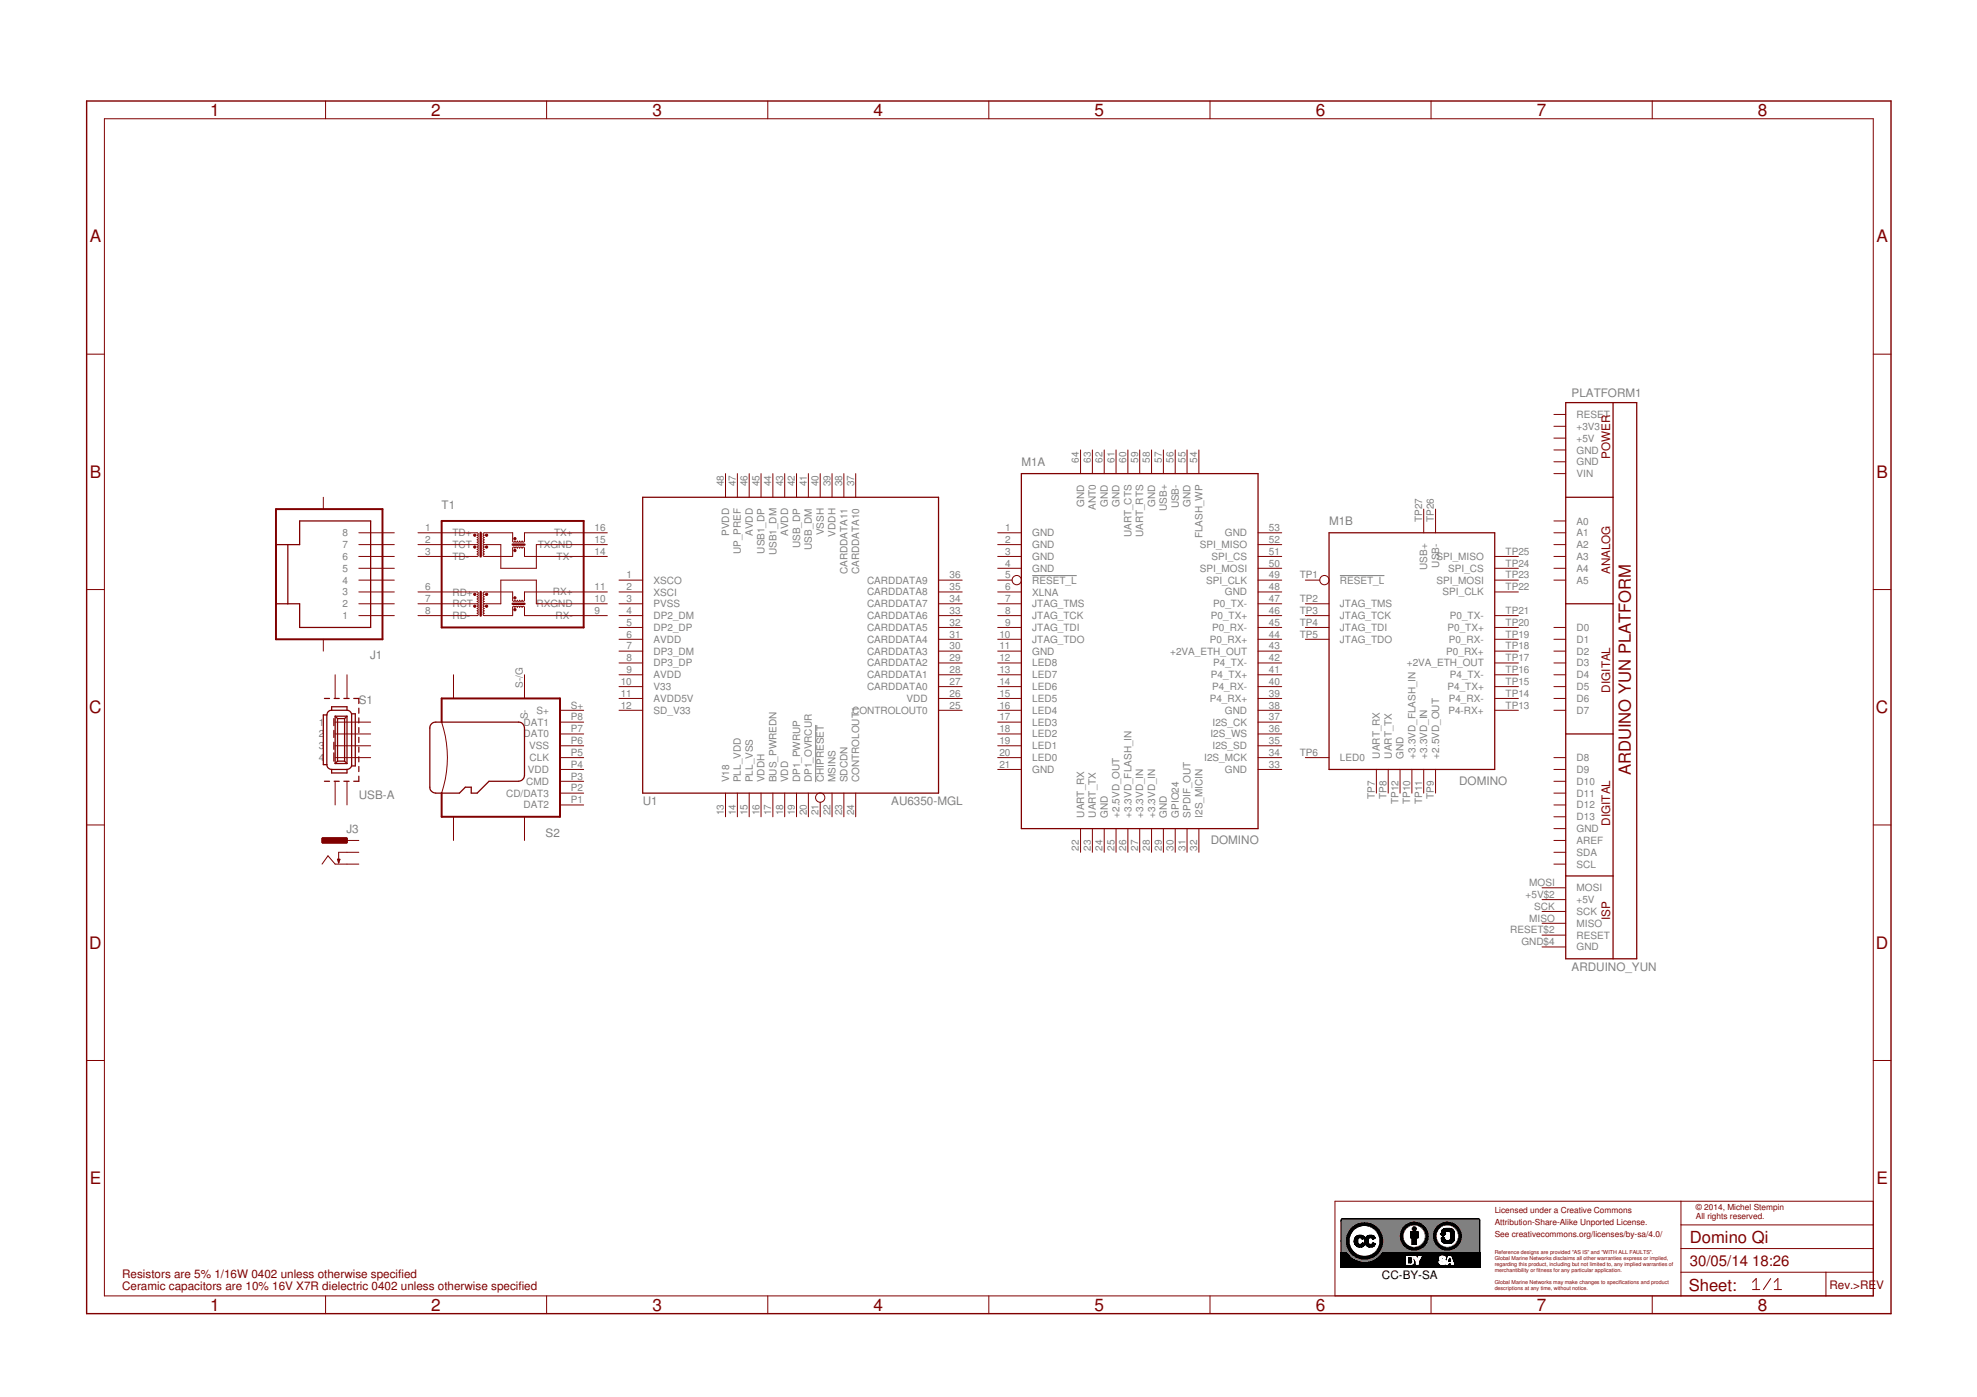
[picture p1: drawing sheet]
<svg xmlns="http://www.w3.org/2000/svg" width="297mm" height="210mm" viewBox="0 0 297 210" stroke-linecap="round" stroke-linejoin="round" font-family="sans-serif">
<g fill="none" stroke="#808080" stroke-width=".15">
<path d="M155.1 86.5h6.7M201.3 86.5h6.7M122.6 108.9v8.6M201.5 186.5h1.2M201.5 185.7h1.3M201.5 184.1h10.5M201.5 186.4h1.2M201.5 186.3h1.2M201.5 186.2h1.2M201.5 186.1h1.2M201.5 186h1.2M201.5 185.9h1.3"/>
<path d="M201.5 185.8h1.3M201.5 185.6h1.3M201.5 185.5h1.4M201.5 185.4h1.4M201.5 185.3h1.5M201.5 185.1h1.6M201.5 185h1.7M201.5 184.8h1.8M201.5 184.6h2.1M201.5 184.5h2.3M201.5 184.3h2.7M201.5 184h20.7"/>
<path d="M201.5 183.9h20.7M201.5 183.8h20.7M201.5 183.7h20.7M201.5 183.6h20.7M201.5 183.5h20.7M201.5 183.4h20.7M201.5 183.3h20.7M201.5 183.2h20.7M201.5 187.4h1.4M201.5 188.2h2M201.5 188.1l1.9 .1M201.5 188.1h1.8"/>
<path d="M201.5 188h1.8M201.5 188h1.7M201.5 187.9h1.7M201.5 187.8h1.6M201.5 187.7h1.6M201.5 187.6h1.5M201.5 187.5l1.5 .1M201.5 187.5h1.4M201.5 187.3l1.4 .1M201.5 187.3h1.4M201.5 187.3h1.3M201.5 187.2l1.3 .1"/>
<path d="M201.5 187.2h1.3M201.5 187.1h1.3M201.5 187h1.3M201.5 186.9h1.3M201.5 186.9h1.2M201.5 186.8h1.2M201.5 186.7h1.2M201.5 186.6h1.2M202.3 188.2l1 1.1M202.3 188.3h1.3M202.4 188.4h1.3M202.4 188.4h1.4"/>
<path d="M202.4 188.5h1.5M202.5 188.5h1.4M202.5 188.6h1.6M202.5 188.6h1.7M202.6 188.6h1.6M202.6 188.7h1.8M202.6 188.7h2M202.7 188.7h4.6M202.7 186.1v.4M202.7 186.5v.4M202.7 188.8h4.6M202.7 186.1h-1.2"/>
<path d="M202.7 186.9l.1 .3M202.8 188.8h4.5M202.8 185.8l-.1 .3M202.8 187.2l.1 .3M202.8 188.8h4.4M202.8 188.9h4.4M202.9 185.5l-.1 .3M202.9 185.5l-1.4 .1M202.9 185.5h-1.4M202.9 188.9h4.2M202.9 187.5l.2 .2M202.9 189h4.2"/>
<path d="M202.9 185.4h-1.4M203 189h4M203 185.2l-.1 .3M203 185.2h-1.5M203.1 185.2h-1.6M203.1 187.7l.1 .3M203.1 189.1h3.8M203.1 185.1h-1.6M203.1 189.1h3.7M203.2 185h-1.7M203.2 185l-.2 .2M203.2 189.2h3.6"/>
<path d="M203.2 184.9h-1.7M203.2 188l.5 .4M203.2 189.2h3.5M203.3 184.9h-1.8M203.3 189.3h3.4M203.3 184.8h-1.8M203.3 189.3l.3 .1M203.4 184.8h-1.9M203.4 184.7l-.2 .3M203.4 184.7h-1.9M203.4 189.3h3.2M203.5 184.7h-2"/>
<path d="M203.5 188.2h-2v-5h20.7v5h-15.7M203.5 184.6l-2 .1M203.6 189.4l1.1 .3M203.6 189.4h2.9M203.6 184.6h-2.1M203.6 184.5l-.2 .2M203.7 184.5l-2.2 .1M203.7 189.4h2.8M203.7 184.5h-2.2M203.7 188.4l.6 .3 .6 .1M203.8 189.5h2.6M203.8 189.5h2.5"/>
<path d="M203.8 184.4h-2.3M203.9 189.5h2.3M203.9 184.4h-2.4M204 189.6h2.2M204 184.3l-2.5 .1M204.1 184.3h-2.6M204.2 189.6h1.7M204.3 184.2l-2.8 .1M204.3 189.6h1.5M204.4 184.2h-2.9M204.5 189.7h1.1M204.7 184.1l-3.2 .1"/>
<path d="M204.7 189.7h.7M204.8 184.1l-.6 .2-.6 .2M205 184.1l.7 .1 .6 .3M205.3 184.1h6.6M205.5 184.2h6.3M205.5 188.7h1.9M205.7 184.2h6M205.8 184.3h5.8M205.8 188.6h1.7M205.9 188.6h1.6M206 184.3h5.5M206.1 184.4h5.4"/>
<path d="M206.1 184.4h5.3M206.1 188.5h1.5M206.2 184.5h5.2M206.2 188.4h1.4M206.2 184.5h5.1M206.3 184.5l.5 .4M206.3 188.4h1.3M206.3 184.5h5M206.3 188.4h1.4M206.4 184.6h4.9M206.4 188.3h1.3M206.4 184.6h4.8"/>
<path d="M206.5 188.3h1.2M206.5 184.7h4.7M206.5 189.4l-1.2 .3M206.5 184.7h4.6M206.6 184.8h4.5M206.6 188.2h15.6M206.6 188.1h15.6M206.7 184.8h4.4M206.7 188.1h15.5M206.7 184.9h4.3M206.7 188h15.5M206.8 184.9l.4 .9"/>
<path d="M206.8 188h15.4M206.8 185h4.2M206.8 187.9h15.4M206.9 185.1h4M206.9 187.9h15.3M206.9 187.8h15.3M207 185.2h3.9M207 187.7l-.7 .7-.6 .3-.6 .1M207 187.7h15.2M207 185.3h3.9M207 185.4h3.8M207 185.3h3.8"/>
<path d="M207 187.6h15.2M207.1 187.6h15.1M207.1 185.5h3.7M207.1 185.4h3.7M207.1 187.5h15.1M207.1 187.5l-.1 .2M207.1 187.4h5.1M207.2 185.6h3.6M207.2 188.9l-.7 .5M207.2 187.3l4.8 .1M207.2 185.7h3.6M207.2 187.3h4.6"/>
<path d="M207.2 187.2l4.5 .1M207.2 185.8h3.6M207.2 187.2h4.4M207.2 187.2h4.3M207.2 185.8l.1 .3M207.2 185.9h3.6M207.2 187.2l-.1 .3M207.2 187.1h4.3M207.3 186h3.5M207.3 185.9h3.5M207.3 187l4.1 .1M207.3 187h4"/>
<path d="M207.3 186.1h3.5M207.3 186.9h3.9M207.3 186.1v.4M207.3 186.3h3.6M207.3 186.2h3.6M207.3 186.2h3.5M207.3 186.1l3.5 .1M207.3 186.9l-.1 .3M207.3 186.8h3.9M207.3 186.8h3.8M207.3 186.7h3.8M207.3 186.5h3.6"/>
<path d="M207.3 186.4h3.6M207.3 186.5h.1M207.3 186.5v.4M207.3 186.6h3.7M207.3 186.5h3.7M207.4 188.7h-1.8M207.5 188.6h-1.5M207.6 188.5h-1.5M207.6 188.5l-.4 .4M207.8 188.3h-1.3M207.8 188.2l-.2 .3M208.6 185.7v.8"/>
<path d="M210.8 185.8v.3M210.8 185.7v.1M210.8 185.5v.2M210.8 186.1l.1 .2M210.8 185.4h-3.7M210.9 185.3l-.1 .2M210.9 186.3l.1 .2M210.9 185.2h-4M211 186.5l.1 .3M211 185h-4.2M211.1 184.8l-.2 .5M211.1 186.8l.4 .3"/>
<path d="M211.2 184.6l-.1 .2M211.4 184.5a1.67 1.67 0 0 1 2.2 0M211.4 184.5l-.2 .1M211.5 187.1l.4 .2 .5 .1M212.2 184.1h-10.7M212.4 184l-10.9 .1M212.5 184h9.7M212.7 187.4h4.5M212.7 187.4h-.2M212.8 184.1h4.2M212.9 187.4h4.2M213 184.1h3.9"/>
<path d="M213.1 184.1h3.7M213.1 187.3h3.8M213.1 187.3h3.7M213.2 184.2h3.5M213.2 187.3l-.5 .1M213.2 187.3h3.5M213.2 184.2h3.4M213.3 187.2h3.3M213.3 184.3h3.2M213.4 184.3h3.1M213.4 187.2h3.2M213.4 187.1h3.1"/>
<path d="M213.5 184.4h2.9M213.5 187.1h2.9M213.5 184.4h2.8M213.6 187h2.8M213.6 184.5l.2 .1M213.6 184.5h2.7M213.6 187h2.7M213.7 184.5h2.5M213.7 186.9h2.6M213.7 184.6h2.5M213.7 186.9h2.5M213.8 184.6l.1 .2"/>
<path d="M213.8 184.6h2.3M213.8 186.8l-.6 .5M213.8 186.8h2.4M213.8 184.7h2.3M213.8 186.8h2.3M213.8 184.8h2.2M213.8 186.7h2.3M213.9 186.7h2.2M213.9 184.8h2.1M213.9 184.8l.2 .5M213.9 186.6l-.1 .2M213.9 186.6h2.1"/>
<path d="M214 184.9h2M214 185h1.9M214 186.5h2M214 186.5h1.9M214 186.4h1.9M214 186.4l-.1 .2M214 185.1h1.9M214.1 186.3h1.8M214.1 185.2h1.7M214.1 185.1h1.8M214.1 186.2h1.8M214.1 185.3l.1 .2"/>
<path d="M214.1 186.2h1.7M214.1 185.3h1.7M214.1 186.2l-.1 .2M214.1 186.1l1.7 .1M214.1 186.1h1.7M214.1 185.4h1.7M214.1 186l1.7 .1M214.1 186h1.7M214.1 185.5h1.7M214.2 185.7h1.6M214.2 185.5v.5M214.2 186h1.6"/>
<path d="M214.2 185.9h1.6M214.2 185.8h1.6M214.2 185.6h1.6M214.2 185.5h1.6M214.2 186l-.1 .2M215.8 185.5v.2M215.8 185.7v.3M215.8 186v.2M215.8 185.2v.3M215.8 186.2l.1 .2M215.9 185l-.1 .2M215.9 185h-1.9"/>
<path d="M215.9 186.4l.3 .4M216 184.9h-2.1M216 184.8h-2.1M216.2 186.8l.4 .4 .6 .2M216.8 184.1l-.6 .5-.3 .4M217 184.1h-.2M217.2 187.4h.5M217.3 184l-.3 .1M217.5 184l.7 .2M217.7 187.4h4.5M217.8 184.1h4.4M217.9 187.4h4.3"/>
<path d="M218 184.1h4.2M218 187.3h4.2M218.1 187.3h4.1M218.1 184.2h4.1M218.2 184.2l.4 .3M218.2 187.3l-.5 .1M218.2 187.3h4M218.2 184.2h4M218.3 187.2h3.9M218.3 184.3h3.9M218.4 184.3h3.8M218.4 187.1h3.8"/>
<path d="M218.5 184.4h3.7M218.5 187.1h3.7M218.5 187h3.7M218.6 184.5l.1 .1M218.6 184.5h3.6M218.6 187h3.6M218.6 186.9h3.6M218.7 186.9h3.5M218.7 184.6h3.5M218.7 184.6l.2 .2M218.7 186.8l-.5 .5M218.7 186.8h3.5"/>
<path d="M218.8 184.7h3.4M218.8 186.8h3.4M218.8 186.7h3.4M218.8 184.8h3.4M218.9 184.8h3.3M218.9 184.8l.1 .2M218.9 186.6l-.2 .2M218.9 186.6h3.3M218.9 184.9h3.3M218.9 185h3.3M218.9 186.5h3.3M219 185h3.2"/>
<path d="M219 186.5h3.2M219 185l.1 .3M219 186.4h3.2M219 186.4l-.1 .2M219 185.1h3.2M219 186.3h3.2M219.1 186.3h3.1M219.1 185.2h3.1M219.1 185.3v.2M219.1 186.2h3.1M219.1 185.3h3.1M219.1 186.2l-.1 .2"/>
<path d="M219.1 186.1h3.1M219.1 185.4h3.1M219.1 186h3.1M219.1 185.5h3.1M219.1 185.7h3.1M219.1 185.5v.5M219.1 185.9h3.1M219.1 185.8h3.1M219.1 185.6h3.1M219.1 186v.2"/>
</g>
<g fill="none" stroke="#800000" stroke-width=".15">
<path d="M15.7 17.8h265.8v176.9h-265.8zM48.9 15.2v2.6M82.1 15.2v2.6M115.4 15.2v2.6M148.6 15.2v2.6M181.8 15.2v2.6M215 15.2v2.6M248.2 15.2v2.6M13 53.2h2.7M281.5 53.2h2.6M48.6 74.7v1.8M109 71.2v3.5"/>
<path d="M110.8 71.2v3.5M112.6 71.2v3.5M114.3 71.2v3.5M116.1 71.2v3.5M117.9 71.2v3.5M119.7 71.2v3.5M121.5 71.2v3.5M123.2 71.2v3.5M125 71.2v3.5M126.8 71.2v3.5M128.6 71.2v3.5M162.3 67.6v3.6"/>
<path d="M164.1 67.6v3.6M165.9 67.6v3.6M167.7 67.6v3.6M169.5 67.6v3.6M171.2 67.6v3.6M173 67.6v3.6M174.8 67.6v3.6M176.6 67.6v3.6M178.4 67.6v3.6M180.1 67.6v3.6M213.9 76.5v3.6M215.7 76.5v3.6"/>
<path d="M233.5 64.1h1.7M233.5 65.8h1.7M233.5 78.3h1.7M233.5 67.6h1.7M233.5 69.4h1.7M233.5 62.3h1.7M233.5 71.2h1.7M13 88.6h2.7M48.6 96.1v1.7M53.9 87.2h5.3M53.9 88.9h5.3M53.9 90.7h5.3"/>
<path d="M53.9 92.5h5.3M53.9 80.1h5.3M53.9 81.8h5.3M53.9 83.6h5.3M53.9 85.4h5.3M62.8 80.1h8.9l.2 .1-.2 .2 .2 .2-.2 .2 .2 .1-.2 .2 .1 .1v.2l-.1 .1 .2 .2-.2 .1M62.8 88.9h8.9l.2 .2-.2 .2 .2 .2-.2 .2 .2 .1-.2 .2 .1 .1v.2l-.1 .1 .2 .2-.2 .1M62.8 90.7h8.9M62.8 81.8h8.9M71.7 81.8l.2 .2-.2 .2 .2 .2-.2 .1 .2 .2-.2 .2 .1 .1v.2h-.1l.2 .2-.2 .2h-8.9M71.7 90.7l.2 .2-.2 .2 .2 .1-.2 .2 .2 .2-.2 .2 .1 .1v.2h-.1l.2 .2-.2 .2h-8.9M72.7 81.8l-.1 .2 .1 .2-.1 .2 .1 .1-.1 .2 .1 .2-.1 .1v.2h.1l-.1 .2 .1 .2h4.3v-1.2l.2-.2 .2 .2 .2-.2 .1 .2 .2-.2 .2 .2 .2-.2 .1 .2 .1-.2h.2l.1 .2v1.2h12.4"/>
<path d="M72.7 90.7l-.1 .2 .1 .2-.1 .1 .1 .2-.1 .2 .1 .2-.1 .1v.2h.1l-.1 .2 .1 .2h4.3v-1.3l.2-.1 .2 .1 .2-.1 .1 .1 .2-.1 .2 .1 .2-.1 .1 .1 .1-.1h.2l.1 .1v1.3h12.4M72.7 90.7h2.5v-3.5h5.4v3.5h10.6M72.7 81.8h2.5v3.6h5.4v-3.6h10.6M91.2 80.1h-12.4v1.2l-.2 .2-.2-.2-.1 .2-.2-.2-.2 .2-.2-.2-.1 .2-.2-.2-.1 .1h-.2l-.1-.1v-1.2h-4.3l-.1 .1 .1 .2-.1 .2 .1 .2-.1 .1 .1 .2-.1 .1v.2l.1 .1-.1 .2 .1 .1M91.2 88.9h-12.4v1.3l-.2 .2-.2-.2-.1 .2-.2-.2-.2 .2-.2-.2-.1 .2-.2-.2-.1 .1h-.2l-.1-.1v-1.3h-4.3l-.1 .2 .1 .2-.1 .2 .1 .2-.1 .1 .1 .2-.1 .1v.2l.1 .1-.1 .2 .1 .1M93 87.2h3.6M93 88.9h3.6M93 90.7h3.6M93 92.5h3.6M93 94.3h3.6M93 96.1h3.6M93 97.8h3.6"/>
<path d="M93 99.6h3.6M141 87.2h3.6M141 88.9h3.6M141 90.7h3.6M141 92.5h3.6M141 94.3h3.6M141 96.1h3.6M141 97.8h3.6M141 99.6h3.6M149.9 87.2h2.2M149.9 88.9h3.6M149.9 90.7h3.6"/>
<path d="M149.9 92.5h3.6M149.9 94.3h3.6M149.9 96.1h3.6M149.9 97.8h3.6M149.9 99.6h3.6M149.9 80.1h3.6M149.9 81.8h3.6M149.9 83.6h3.6M149.9 85.4h3.6M189 87.2h3.6M189 88.9h3.6M189 90.7h3.6"/>
<path d="M189 92.5h3.6M189 94.3h3.6M189 96.1h3.6M189 97.8h3.6M189 99.6h3.6M189 80.1h3.6M189 81.8h3.6M189 83.6h3.6M189 85.4h3.6M196.1 87.2h2.2M196.1 90.7h3.6M196.1 92.5h3.6"/>
<path d="M196.1 94.3h3.6M196.1 96.1h3.6M224.6 87.2h3.5M224.6 88.9h3.5M224.6 92.5h3.5M224.6 94.3h3.5M224.6 96.1h3.5M224.6 97.8h3.5M224.6 99.6h3.5M224.6 83.6h3.5M224.6 85.4h3.5M233.5 87.2h1.7"/>
<path d="M233.5 94.3h1.7M233.5 96.1h1.7M233.5 97.8h1.7M233.5 99.6h1.7M233.5 80.1h1.7M233.5 81.8h1.7M233.5 83.6h1.7M233.5 85.4h1.7M281.5 88.6h2.6M50.4 113.8h5.3M50.4 112.1h5.3M50.4 110.3h5.3"/>
<path d="M50.4 108.5h5.3M50.4 101.4v3.5M50.4 117.4v3.5M52.1 101.4v3.5M52.1 117.4v3.5M66.4 108.5a16.8 16.8 0 0 1 0 10.7M68.1 101.4v3.5M78.8 101.4v3.5M84.1 106.7h3.6M84.1 119.2h3.6M84.1 117.4h3.6M84.1 115.6h3.6"/>
<path d="M84.1 113.8h3.6M84.1 112.1h3.6M84.1 110.3h3.6M84.1 108.5h3.6M93 101.4h3.6M93 103.2h3.6M93 104.9h3.6M93 106.7h3.6M109 119.2v3.5M110.8 119.2v3.5M112.6 119.2v3.5M114.3 119.2v3.5"/>
<path d="M116.1 119.2v3.5M117.9 119.2v3.5M119.7 119.2v3.5M121.5 119.2v3.5M125 119.2v3.5M126.8 119.2v3.5M128.6 119.2v3.5M141 101.4h3.6M141 103.2h3.6M141 104.9h3.6M141 106.7h3.6M149.9 101.4h3.6"/>
<path d="M149.9 103.2h3.6M149.9 104.9h3.6M149.9 106.7h3.6M149.9 115.6h3.6M149.9 113.8h3.6M149.9 112.1h3.6M149.9 110.3h3.6M149.9 108.5h3.6M189 101.4h3.6M189 103.2h3.6M189 104.9h3.6M189 106.7h3.6"/>
<path d="M189 115.6h3.6M189 113.8h3.6M189 112.1h3.6M189 110.3h3.6M189 108.5h3.6M196.1 113.8h3.6M206.8 115.6v3.6M208.6 115.6v3.6M210.4 115.6v3.6M212.1 115.6v3.6M213.9 115.6v3.6M215.7 115.6v3.6"/>
<path d="M224.6 101.4h3.5M224.6 103.2h3.5M224.6 104.9h3.5M224.6 106.7h3.5M233.5 101.4h1.7M233.5 103.2h1.7M233.5 104.9h1.7M233.5 106.7h1.7M233.5 119.2h1.7M233.5 117.4h1.7M233.5 115.6h1.7M233.5 113.8h1.7"/>
<path d="M13 124h2.7M48.4 129.8l.9-1.2 1.1 1.2h3.5M52.1 126.3h1.8M53.9 128.1h-3v1.5M68.1 122.7v3.6M78.8 122.7v3.6M84.1 120.9h3.6M123.2 120.5v2.2M162.3 124.5v3.6M164.1 124.5v3.6M165.9 124.5v3.6M167.7 124.5v3.6"/>
<path d="M169.5 124.5v3.6M171.2 124.5v3.6M173 124.5v3.6M174.8 124.5v3.6M176.6 124.5v3.6M178.4 124.5v3.6M180.1 124.5v3.6M231.7 133.4h3.5M231.7 135.2h3.5M231.7 136.9h3.5M231.7 138.7h3.5M233.5 129.8h1.7"/>
<path d="M233.5 128.1h1.7M233.5 126.3h1.7M233.5 120.9h1.7M233.5 122.7h1.7M233.5 124.5h1.7M281.5 124h2.6M13 159.3h2.7M231.7 140.5h3.5M231.7 142.3h3.5M281.5 159.3h2.6M48.9 194.7v2.7M82.1 194.7v2.7"/>
<path d="M115.4 194.7v2.7M148.6 194.7v2.7M181.8 194.7v2.7M215 194.7v2.7M248.2 194.7v2.7M252.6 191.2h28.9M252.6 180.5v14.2M252.6 187.6h28.9M252.6 184h28.9M263.3 192.7l.6-.6v1.7M263.3 193.8h1.1M266 192.1l-1.1 1.7"/>
<path d="M266.6 193.8h1.1M266.6 192.7l.5-.6v1.7M274.3 191.2v3.5M281.5 180.5h-80.9v14.2"/>
<circle cx="152.8" cy="87.2" r=".7"/>
<circle cx="199" cy="87.2" r=".7"/>
<circle cx="123.2" cy="119.8" r=".7"/>
</g>
<g fill="none" stroke="#800000" stroke-width=".19">
<path d="M45 78.3h10.7v16h-10.7v-3.6h-3.5v-8.9h3.5zM96.6 74.7h44.4v44.5h-44.4zM153.5 71.2h35.5v53.3h-35.5zM235.2 74.7h7.2M235.2 60.5h10.7v83.6h-10.7zM242.4 60.5v83.6M43.2 81.8v8.9M199.7 80.1h24.9v35.5h-24.9zM235.2 90.7h7.2M48.7 117.4h.8M48.7 104.9h.8M49.1 114.9a.7 .7 0 0 0 .7 .7"/>
<path d="M49.1 107.4h-.5v7.5h.5M49.1 107.4v7.5M49.8 106.7a.7 .7 0 0 0-.7 .7M49.8 106.7v-.5h2.3v.5M49.8 115.6v.5h2.3v-.5M49.8 115.6h2.3M49.8 106.7h2.3M50.2 108v1M50.2 109.7v1.1M50.2 111.5v1.1M50.2 113.1v1.3M50.2 117.4h.8"/>
<path d="M50.2 104.9h.8M50.4 114.7h1.7M50.4 107.6v7.1M50.4 107.6h1.7M50.4 107.6l.3 .4M50.7 108h1.1M50.7 114.4h1.1M50.7 108v6.4M50.7 114.4l-.3 .3M51.7 117.4h.8M51.7 104.9h.8M51.8 108v6.4"/>
<path d="M51.8 114.4l.3 .3M52.1 106.7a.7 .7 0 0 1 .7 .7v7.5a.7 .7 0 0 1-.7 .7M52.1 107.6v7.1M52.1 107.6l-.3 .4M52.8 107.3h.6v7.8h-.6M53.1 104.9h.8v.8M53.9 116.6v.8h-.8M53.9 106.4v.8M53.9 107.9v.7M53.9 109.3v.8M53.9 110.8v.7M53.9 112.2v.8"/>
<path d="M53.9 113.7v.8M53.9 115.2v.7M64.8 108.8l.7-.3h12.4a.9 .9 0 0 1 .9 .9v7.1a.94 .94 0 0 1-.9 .9h-4.4l-1.8 1.8h-.9v-.9h-.9l-.9 .9h-3.5l-.5-.2a.8 .8 0 0 1-.4-.7v-8.9zM235.2 110.3h7.2M50.7 129.1h.4l-.2 .5zM235.2 131.6h7.2"/>
</g>
<path d="M72.2 80.1v3.5M72.2 88.9v3.6M77 81.8h1.8M77 90.7h1.8" fill="none" stroke="#800000" stroke-width=".36"/>
<g fill="#800000" stroke="#800000" stroke-width=".15">
<circle cx="73.1" cy="80.4" r=".17"/>
<circle cx="71.3" cy="80.4" r=".17"/>
<circle cx="71.3" cy="82.2" r=".17"/>
<circle cx="73.1" cy="82.2" r=".17"/>
<circle cx="77.4" cy="80.9" r=".17"/>
<circle cx="77.4" cy="82.7" r=".17"/>
<circle cx="71.3" cy="89.3" r=".17"/>
<circle cx="73.1" cy="89.3" r=".17"/>
<circle cx="71.3" cy="91.1" r=".17"/>
<circle cx="73.1" cy="91.1" r=".17"/>
<circle cx="77.4" cy="89.8" r=".17"/>
<circle cx="77.4" cy="91.6" r=".17"/>
</g>
<path d="M41.5 76.5h16v19.6h-16zM66.4 78.3h21.3v16h-21.3zM66.4 108.5v-3.6h17.7v17.8h-17.7v-3.5" fill="none" stroke="#800000" stroke-width=".3"/>
<path d="M48.4 125.9h3.7v.7h-3.7z" fill="#800000" stroke="#800000" stroke-width=".15"/>
<path d="M13 15.2h271.1v182.2h-271.1z" fill="none" stroke="#800000" stroke-width=".21"/>
<g fill="none" stroke="#000" stroke-width=".15">
<path d="M201.4 190.4h21M201.4 190.3h21M201.4 190.2h21M201.4 190.1h21M201.4 190h21M201.4 189.9h21M201.4 189.8h21M201.4 189.7h21M201.4 189.7h3.4M201.4 189.6l3 .1M201.4 189.6h2.8M201.4 189.5h2.6"/>
<path d="M201.4 189.5h2.5M201.4 189.5h2.4M201.4 189.4h2.4M201.4 189.4h2.2M201.4 189.3l2.1 .1M201.4 189.3h2M201.4 189.3h1.9M201.4 189.2l1.9 .1M201.4 189.2h1.8M201.4 189.1l1.8 .1M201.4 189.1h1.7M201.4 189l1.6 .1"/>
<path d="M201.4 189h1.6M201.4 189h1.5M201.4 188.9h1.5M201.4 188.8h1.4M201.4 188.7l1.3 .1M201.4 188.7h1.3M201.4 188.6h1.2M201.4 188.5h1.1M201.4 188.4h1.1M201.4 188.4h1M201.4 188.3h1M201.4 188.3h.9"/>
<path d="M202.4 188.4l.5 .5M202.9 188.9l.2 .2M203.1 189.1a3.6 3.6 0 0 0 2.6 .6M203.5 186.6h.5M203.5 186.5h.5M203.5 186.4h.5M203.5 186.4v.2M203.5 186.6v.2M203.5 186.8h.5M203.5 186.7h.5M203.5 186.3h.5M203.5 186.2h.5"/>
<path d="M203.5 186.2v.2M203.5 186.8h.1M203.5 186.2v.3M203.5 186.1h.5M203.5 186.2h.1M203.5 186.8l.1 .1M203.5 186.9h.5M203.6 186.9h.5M203.6 186.1l-.1 .1M203.6 186.9v.1M203.6 187l.3 .3M203.6 187h1.4"/>
<path d="M203.6 186h1.4M203.6 185.9h1.4M203.7 185.9h1.3M203.7 187h1.3M203.7 187.1h1.3M203.8 185.8h1.1M203.8 187.1h1.1M203.8 187.2h1.1M203.8 185.8l-.2 .3M203.9 185.7h.9M203.9 187.2h.9M203.9 185.7l-.1 .1"/>
<path d="M203.9 187.3l.3 .1M203.9 187.3h.8M204 186.6v.2M204 186.2v.4M204 186.2h-.5M204 186.8h.1M204 186.8l.1 .1M204 186.1v.1M204 186.1h-.5M204 187.3h.6M204.1 186l-.5 .1M204.1 186.9v.1"/>
<path d="M204.1 186h-.5M204.1 186l-.1 .1M204.2 185.6h.4M204.2 185.6h-.1M204.4 186h.2M204.5 186h.5M204.5 185.6l.4 .2 .1 .1M204.6 186.9h.4M204.6 186h.4M204.6 186v.1M204.6 186.1h.3M204.6 186.1h.1"/>
<path d="M204.6 186.1l.1 .1M204.7 186.9h.3M204.7 186.8h.2M204.7 186.2h.1M204.7 185.6l-.8 .1M204.7 186.8h.1M204.7 186.7h.1M204.7 186.7l.3 .2M204.7 186.7v.1M204.7 186.8l-.2 .2M204.7 187.3l-.1 .1M204.8 186.1l-.1 .1"/>
<path d="M205 185.9v.1M205 187l-.3 .3M205 186l-.3 .2M205 186.9v.1M205.1 186.7h.5M205.1 186.6h.5M205.1 186.5h.5M205.1 186.4h.5M205.1 186.4v.2M205.1 186.6v.2M205.1 186.8h.5M205.1 186.3h.5"/>
<path d="M205.1 186.2h.5M205.1 186.2v.2M205.1 186.8h.1M205.1 186.1h.5M205.1 186.2h.1M205.1 186.8l.1 .2M205.1 186.9h.6M205.1 186.9h.5M205.1 186v.2M205.2 187h1.4M205.2 186.9h.5M205.2 187l.3 .3 .3 .1"/>
<path d="M205.2 186h1.4M205.2 185.9h1.4M205.2 189.7h17.2M205.3 187h1.2M205.3 185.9h1.2M205.3 187.1h1.2M205.3 185.8h1.2M205.4 185.8h1.1M205.4 187.2h1.1M205.4 185.8l-.3 .2M205.4 187.2h1M205.4 185.7h1"/>
<path d="M205.5 187.3h.8M205.5 185.7h.8M205.6 186.2v.4M205.6 186.6v.2M205.6 186.1l-.5 .1M205.6 186.8l.1 .2M205.6 186.1h-.5M205.6 187.3h.6M205.7 186l-.6 .1M205.7 186l-.1 .2M205.7 186h-.6M205.7 186h.1"/>
<path d="M205.7 189.7h16.7M205.7 185.6h.4M205.8 185.6h-.1M205.9 189.6h16.5M206 189.6h16.4M206 186h.2M206.1 186h.5M206.1 185.6h.1M206.1 189.5h16.3M206.1 186.9h.5M206.2 186.9h.4M206.2 186v.1"/>
<path d="M206.2 186.1h.3M206.2 189.5h16.2M206.2 186.1h.2M206.2 185.6h-.6l-.2 .2M206.2 185.6l.3 .2M206.2 186.1v.1M206.2 186.8h.3M206.3 186.8h.1M206.3 186.8l-.2 .2M206.3 186.7h.1M206.3 186.7l.3 .2M206.3 186.7v.1"/>
<path d="M206.3 189.5h16.1M206.3 186.2h-.1M206.4 189.4h16M206.4 189.4l-.7 .3M206.5 189.4h15.9M206.5 187.2h-1.1M206.5 185.8h.1M206.5 187.2l-.3 .2M206.5 185.8l.1 .1M206.5 187.1v.1M206.6 185.9v.1M206.6 187l-.1 .1"/>
<path d="M206.6 186l-.4 .1M206.6 186l-.4 .2M206.6 189.3h15.8M206.6 186.9v.1M206.7 189.3l-.3 .1M206.7 189.3h15.7M206.8 189.2h15.6M206.9 189.1h15.5M207 189.1h15.4M207 189h15.4M207.1 189h15.3M207.1 188.9h15.3"/>
<path d="M207.2 188.9h15.2M207.3 188.8l-.6 .5M207.3 188.8h15.1M207.4 188.7h15M207.5 188.6h14.9M207.5 188.5l-.2 .3M207.5 188.5h14.9M207.6 188.5h14.8M207.6 188.4h14.8M207.7 188.4h14.7M207.7 188.3h14.7M207.8 188.3h14.6"/>
<path d="M207.8 188.2h14.6v2.2h-21v-2.2h.9l.1 .2M207.8 188.2l-.3 .3M211.6 189v.3M211.6 189.4v.3M211.9 189h.1M211.9 186h1.1M211.9 185.9h1.1M211.9 185.8h1.1M211.9 185.7h1.1M211.9 185.6h1.1M211.9 185.5h1.1M211.9 185.4h1.1"/>
<path d="M211.9 185.3h1.1M211.9 185.2h1.1M211.9 185.1h1.1M211.9 189.4l.2 .1-.1 .2M212 185.1h1v.9h-1.1zM212 189v.3M212 185.1h1M212 189.7h.1M212.2 186v1h.6v-1M212.2 186.9h.6M212.2 186.8h.6M212.2 186.7h.6"/>
<path d="M212.2 186.6h.6M212.2 186.5h.6M212.2 186.4h.6M212.2 186.3h.6M212.2 186.2h.6M212.2 186.1h.6M212.2 186h.6M216.4 185.4h.8l-.4 .4zM216.5 185.4h.7M216.5 185.5h.6M216.6 186.2h.5M216.6 186.1h.4"/>
<path d="M216.6 186h.4M216.6 185.5h.4M216.6 185.4h.5M216.6 185.3h.5M216.6 186.4h1.9M216.6 186.3l.6 .1M216.6 186.3h.5M216.6 185.2h.5M216.6 185.1h.5M216.6 186.4v.1M216.6 186.5h1.8M216.6 186.4h1.8"/>
<path d="M216.6 185v.4M216.6 186.5l.1 .1M216.6 185h1.9M216.6 185h1.8M216.6 184.9h1.8M216.6 186.6h1.7M216.6 185.6h.4M216.6 184.9v.1M216.7 185.7h.2M216.7 184.8h1.6M216.7 186.6h1.6M216.7 184.8l-.1 .1"/>
<path d="M216.7 186.6l.2 .1M216.8 186.7h1.4M216.8 185.8h.1M216.8 184.7h1.4M216.9 186.7h1.3M216.9 186.7l1.2 .1M216.9 185.7h-.2M216.9 186.8h1.2M216.9 184.7h1.2M217 186.8h1.1M217 185.6h-.4M217 184.6h1.1"/>
<path d="M217.1 185.3v.1M217.1 186.3l-.1-.3h-.4v.4M217.1 185.2h-.5M217.1 184.6h.9M217.1 185.2v.1M217.1 186.3l.3 .1M217.2 185.1h-.6M217.2 184.6l-.5 .2M217.4 185h-.8M217.4 185l-.3 .2M217.7 189.5l.1-.4 .2 .4M217.7 185l.3 .3"/>
<path d="M217.7 185h.8M217.8 184.6h.3M217.8 185.1h.7M217.8 186.3h.7M217.8 186.3l-.2 .1M217.9 186.3h.6M217.9 185.1h.6M217.9 186.2h.6M217.9 185.2h.6M217.9 186.2l-.1 .1M218 186.2h.5M218 185.2h.5"/>
<path d="M218 186.1h.5M218 185.3h.5M218 185.3v.2M218 186h.5M218 185.9h.5M218 185.5h.5M218 185.4h.5M218 186.1l-.1 .1M218 185.8h.5M218 185.7h.5M218 185.6h.5M218 185.5v.4"/>
<path d="M218 185.9v.2M218.1 184.6l.1 .1M218.2 184.7l.3 .4M218.4 186.5h-1.8M218.4 186.5l-.3 .3M218.5 186.3l-.7 .1M218.5 186.3l-.1 .2M218.5 185.1v.1M218.5 186.1h-.5M218.5 185.8v.5M218.5 185.2v.6"/>
</g>
<g fill="none" stroke="#000" stroke-width=".51">
<circle cx="212.5" cy="185.7" r="1.93"/>
<circle cx="217.5" cy="185.7" r="1.93"/>
</g>
<circle cx="205" cy="186.5" r="2.54" fill="none" stroke="#000" stroke-width=".55"/>
<path d="M201.5 183.2l.3-.1h20.3l.2 .2v7h-20.8z" fill="none" stroke="#000" stroke-width=".19"/>
<g fill="none" stroke="#fff" stroke-width=".15">
<path d="M211.3 189.8h1M211.3 189.7h1M211.3 189.6h1M211.3 189.5h1M211.3 189.4h1M211.3 189.3l.9 .1M211.3 189.3h.9M211.3 189.2h.9M211.3 189.1h1M211.3 189h1M211.3 188.9h1M211.3 188.9h.9"/>
<path d="M211.3 188.8l.9 .1M211.3 188.8h.9M212 188.8h.1M212 188.8h-.7v1.1h.7l.3-.1M212.1 189.9h-.8M212.1 188.8h.1M212.2 189.3l.1 .2M212.2 189.3h-.9M212.2 188.8v.1M212.2 189.3h.1M212.2 189.9h-.9M212.2 188.9l.1 .1"/>
<path d="M212.3 189h.1M212.3 189.2l-.1 .1M212.3 189.8h-1M212.3 189.2h-1M212.3 189v.1M212.3 189.1v.1M212.3 189.5h.1M212.3 189.7v.1M212.3 189.5v.2M212.3 189.7h.1M212.4 188.8h.3l.2 .5 .3-.5h.3l-.4 .7v.4h-.3v-.4zM212.4 188.8h.3"/>
<path d="M212.4 188.8l.3 .1M212.4 188.9h.3M212.5 188.9h.3M212.5 189h.3M212.6 189.1h.3M212.6 189.2h.3M212.6 189.2h.6M212.7 189.3h.5M212.7 189.4h.4M212.8 189.5h.3M212.8 189.9h.3M212.8 189.8h.3"/>
<path d="M212.8 189.7h.3M212.8 189.6h.3M213 189.2h.3M213 189.1h.3M213.1 188.9h.3M213.2 189.3h-.5M213.4 189h-.3M213.4 188.9h-.3M213.5 188.8l-.3 .1M213.5 188.8h-.3M216.2 189.7h.3M216.2 189.6h.3"/>
<path d="M216.2 189.7a.59 .59 0 0 0 .8 .2M216.3 189.7h.3M216.3 189.8h.9M216.3 189.2h.3M216.3 189.1l.3 .1M216.3 189.1h.2M216.3 189v.2M216.3 189.2v.1M216.3 189.2l.6 .1M216.3 189h.8M216.3 189.8h.8M216.3 189.3h.6"/>
<path d="M216.3 188.9h.8M216.3 189.3h.1M216.3 189.3h.7M216.3 188.9v.1M216.3 189.3l.2 .1M216.4 189.9h.7M216.4 189.3l.7 .1M216.4 188.9h.7M216.4 189.4h.7M216.4 188.8h.6M216.5 189.9h.5M216.5 188.8h.5"/>
<path d="M216.5 189.6l-.3-.1v.2M216.5 188.8l.6 .1M216.5 188.8l-.2 .1M216.5 189.6v.1M216.5 189.7l.1 .1M216.5 189.1h.1M216.5 189l-.2 .1M216.5 189.4l.3 .1M216.5 189.1l.1 .1M216.6 189.9h.3M216.6 189.4h.6M216.6 189.2l.5 .2"/>
<path d="M216.6 189h-.3M216.7 189l-.2 .1M216.7 189.8h.1M216.7 189.5h.5M216.8 189.5h.1M216.8 189.5h.4M216.8 189l.1 .1M216.8 189.8h.1M216.9 189h.3M216.9 189.5l.1 .1-.1 .2M216.9 189.7h.3M216.9 189.5h.3"/>
<path d="M216.9 189.1h.3M216.9 189.6h.3M217 189.6h.2M217.1 188.9h.1M217.1 188.9l.1 .1M217.1 189.4l.1 .1M217.2 189v.1M217.2 189.8l-.2 .1M217.2 189.1h.1M217.2 189.7h-.3M217.2 189.7v.1M217.2 189.5v.2"/>
<path d="M217.3 189.9h.2M217.3 189.8h.2M217.3 189.8h.3M217.3 189.7h.3M217.3 189.7h1M217.4 189.6l.9 .1M217.4 189.6h.8M217.4 189.5h.8M217.4 189.4h.8M217.5 189.3l.7 .1M217.5 189.3h.6M217.5 189.2l.6 .1"/>
<path d="M217.5 189.9h-.2M217.5 189.2h.6M217.6 189.1h.5M217.6 189.8h-.3M217.6 189h.4M217.6 188.9h.4M217.7 188.8h.3M217.9 188.8l.5 1.1h-.3l-.1-.2M218 188.8h-.3l-.5 1.1h.3l.1-.2M218 189.8h.3M218 189.7h.3M218.1 189.8h.2"/>
<path d="M218.1 189.9h.3"/>
</g>
<circle cx="212.5" cy="184.6" r=".32" fill="#000" stroke="#000" stroke-width=".15"/>
<g font-size="2.6" fill="#800000">
<text x="31.6" y="17.4">1</text>
<text x="64.8" y="17.4">2</text>
<text x="98" y="17.4">3</text>
<text x="131.2" y="17.4">4</text>
<text x="164.5" y="17.4">5</text>
<text x="197.7" y="17.4">6</text>
<text x="230.9" y="17.4">7</text>
<text x="264.1" y="17.4">8</text>
<text x="13.5" y="36.4">A</text>
<text x="281.9" y="36.4">A</text>
<text x="13.5" y="71.8">B</text>
<text x="281.9" y="71.8">B</text>
<text x="13.4" y="107.2">C</text>
<text x="281.9" y="107.2">C</text>
<text x="13.4" y="142.6">D</text>
<text x="281.9" y="142.6">D</text>
<text x="13.5" y="177.9">E</text>
<text x="281.9" y="177.9">E</text>
<text x="31.6" y="197">1</text>
<text x="64.8" y="197">2</text>
<text x="98" y="197">3</text>
<text x="131.2" y="197">4</text>
<text x="164.5" y="197">5</text>
<text x="197.7" y="197">6</text>
<text x="230.9" y="197">7</text>
<text x="264.1" y="197">8</text>
</g>
<g font-size="2.5" fill="#800000">
<text x="245" y="116.5" transform="rotate(-90 245 116.5)">ARDUINO YUN PLATFORM</text>
<text x="253.9" y="186.7">Domino Qi</text>
<text x="253.7" y="193.9">Sheet:</text>
</g>
<g font-size="2.2" fill="#800000">
<text x="253.9" y="190.3">30/05/14</text>
<text x="263.3" y="190.3">18:26</text>
</g>
<g font-size="1.8" fill="#808080">
<text x="236.1" y="59.6">PLATFORM1</text>
<text x="153.5" y="70">M1A</text>
<text x="66.4" y="76.5">T1</text>
<text x="199.7" y="78.9">M1B</text>
<text x="55.6" y="99.1">J1</text>
<text x="53.9" y="105.8">S1</text>
<text x="219.2" y="118">DOMINO</text>
<text x="52" y="125.2">J3</text>
<text x="53.9" y="120.1">USB-A</text>
<text x="82" y="125.7">S2</text>
<text x="96.6" y="120.9">U1</text>
<text x="133.9" y="120.9">AU6350-MGL</text>
<text x="181.9" y="126.9">DOMINO</text>
<text x="236.1" y="145.8">ARDUINO_YUN</text>
</g>
<g font-size="1.8" fill="#800000">
<text x="241.9" y="68.9" transform="rotate(-90 241.9 68.9)">POWER</text>
<text x="241.9" y="86.3" transform="rotate(-90 241.9 86.3)">ANALOG</text>
<text x="241.9" y="104.1" transform="rotate(-90 241.9 104.1)">DIGITAL</text>
<text x="241.9" y="124.1" transform="rotate(-90 241.9 124.1)">DIGITAL</text>
<text x="241.9" y="138.3" transform="rotate(-90 241.9 138.3)">ISP</text>
<text x="18.4" y="193.8">Ceramic capacitors are 10% 16V X7R dielectric 0402 unless otherwise specified</text>
<text x="18.4" y="192">Resistors are 5% 1/16W 0402 unless otherwise specified</text>
<text x="274.9" y="193.6">Rev.&gt;RE</text>
<text x="281.9" y="193.6">V</text>
</g>
<text font-size="1.8" x="207.6" y="192.2">CC-BY-SA</text>
<g font-size="1.5" fill="#808080">
<text x="236.9" y="64.6">+3V3</text>
<text x="236.9" y="62.8">RESET</text>
<text x="162.1" y="69.5" transform="rotate(-90 162.1 69.5)">64</text>
<text x="163.9" y="69.5" transform="rotate(-90 163.9 69.5)">63</text>
<text x="165.7" y="69.5" transform="rotate(-90 165.7 69.5)">62</text>
<text x="167.4" y="69.5" transform="rotate(-90 167.4 69.5)">61</text>
<text x="169.2" y="69.5" transform="rotate(-90 169.2 69.5)">60</text>
<text x="171" y="69.5" transform="rotate(-90 171 69.5)">59</text>
<text x="172.8" y="69.5" transform="rotate(-90 172.8 69.5)">58</text>
<text x="174.5" y="69.5" transform="rotate(-90 174.5 69.5)">57</text>
<text x="176.3" y="69.5" transform="rotate(-90 176.3 69.5)">56</text>
<text x="178.1" y="69.5" transform="rotate(-90 178.1 69.5)">55</text>
<text x="179.9" y="69.5" transform="rotate(-90 179.9 69.5)">54</text>
<text x="236.9" y="66.4">+5V</text>
<text x="236.9" y="68.1">GND</text>
<text x="236.9" y="69.9">GND</text>
<text x="236.9" y="71.7">VIN</text>
<text x="108.8" y="73.1" transform="rotate(-90 108.8 73.1)">48</text>
<text x="110.5" y="73.1" transform="rotate(-90 110.5 73.1)">47</text>
<text x="112.3" y="73.1" transform="rotate(-90 112.3 73.1)">46</text>
<text x="114.1" y="73.1" transform="rotate(-90 114.1 73.1)">45</text>
<text x="115.9" y="73.1" transform="rotate(-90 115.9 73.1)">44</text>
<text x="117.7" y="73.1" transform="rotate(-90 117.7 73.1)">43</text>
<text x="119.4" y="73.1" transform="rotate(-90 119.4 73.1)">42</text>
<text x="121.2" y="73.1" transform="rotate(-90 121.2 73.1)">41</text>
<text x="123" y="73.1" transform="rotate(-90 123 73.1)">40</text>
<text x="124.8" y="73.1" transform="rotate(-90 124.8 73.1)">39</text>
<text x="126.5" y="73.1" transform="rotate(-90 126.5 73.1)">38</text>
<text x="128.3" y="73.1" transform="rotate(-90 128.3 73.1)">37</text>
<text x="162.9" y="76.1" transform="rotate(-90 162.9 76.1)">GND</text>
<text x="164.7" y="76.6" transform="rotate(-90 164.7 76.6)">ANT0</text>
<text x="166.4" y="76.1" transform="rotate(-90 166.4 76.1)">GND</text>
<text x="168.2" y="76.1" transform="rotate(-90 168.2 76.1)">GND</text>
<text x="173.5" y="76.1" transform="rotate(-90 173.5 76.1)">GND</text>
<text x="175.3" y="76.8" transform="rotate(-90 175.3 76.8)">USB+</text>
<text x="177.1" y="76.4" transform="rotate(-90 177.1 76.4)">USB-</text>
<text x="178.9" y="76.1" transform="rotate(-90 178.9 76.1)">GND</text>
<text x="51.4" y="82.4">7</text>
<text x="51.4" y="80.6">8</text>
<text x="63.9" y="79.8">1</text>
<text x="63.9" y="81.6">2</text>
<text x="63.9" y="83.4">3</text>
<text x="68" y="80.6">TD+</text>
<text x="68" y="82.4">TCT</text>
<text x="80.8" y="82.4">TXGND</text>
<text x="83.3" y="80.6">TX+</text>
<text x="89.3" y="81.6">15</text>
<text x="89.3" y="79.8">16</text>
<text x="89.3" y="83.4">14</text>
<text x="109.5" y="80.5" transform="rotate(-90 109.5 80.5)">PVDD</text>
<text x="111.3" y="83.3" transform="rotate(-90 111.3 83.3)">UP_PREF</text>
<text x="113.1" y="80.5" transform="rotate(-90 113.1 80.5)">AVDD</text>
<text x="114.9" y="83.2" transform="rotate(-90 114.9 83.2)">USB1_DP</text>
<text x="116.7" y="83.4" transform="rotate(-90 116.7 83.4)">USB1_DM</text>
<text x="118.4" y="80.5" transform="rotate(-90 118.4 80.5)">AVDD</text>
<text x="120.2" y="82.4" transform="rotate(-90 120.2 82.4)">USB_DP</text>
<text x="122" y="82.6" transform="rotate(-90 122 82.6)">USB_DM</text>
<text x="123.8" y="80.4" transform="rotate(-90 123.8 80.4)">VSSH</text>
<text x="125.5" y="80.6" transform="rotate(-90 125.5 80.6)">VDDH</text>
<text x="151" y="79.8">1</text>
<text x="151" y="81.6">2</text>
<text x="151" y="83.4">3</text>
<text x="155.1" y="80.6">GND</text>
<text x="155.1" y="82.4">GND</text>
<text x="170" y="80.7" transform="rotate(-90 170 80.7)">UART_CTS</text>
<text x="171.8" y="80.7" transform="rotate(-90 171.8 80.7)">UART_RTS</text>
<text x="180.3" y="82.4">SPI_MISO</text>
<text x="180.7" y="80.9" transform="rotate(-90 180.7 80.9)">FLASH_WP</text>
<text x="184" y="80.6">GND</text>
<text x="190.7" y="81.6">52</text>
<text x="190.7" y="83.4">51</text>
<text x="190.7" y="79.8">53</text>
<text x="213.7" y="78.4" transform="rotate(-90 213.7 78.4)">TP27</text>
<text x="215.4" y="78.4" transform="rotate(-90 215.4 78.4)">TP26</text>
<text x="226.2" y="83.4">TP25</text>
<text x="236.9" y="78.8">A0</text>
<text x="236.9" y="80.6">A1</text>
<text x="236.9" y="82.4">A2</text>
<text x="51.4" y="89.5">3</text>
<text x="51.4" y="87.7">4</text>
<text x="51.4" y="85.9">5</text>
<text x="51.4" y="84.1">6</text>
<text x="63.9" y="88.7">6</text>
<text x="68" y="84.1">TD-</text>
<text x="68" y="89.5">RD+</text>
<text x="83.1" y="89.5">RX+</text>
<text x="83.6" y="84.1">TX-</text>
<text x="89.3" y="88.7">11</text>
<text x="94.1" y="86.9">1</text>
<text x="94.1" y="88.7">2</text>
<text x="98.2" y="87.7">XSCO</text>
<text x="98.2" y="89.5">XSCI</text>
<text x="127.3" y="86.3" transform="rotate(-90 127.3 86.3)">CARDDATA11</text>
<text x="129.1" y="86.3" transform="rotate(-90 129.1 86.3)">CARDDATA10</text>
<text x="130.3" y="89.5">CARDDATA8</text>
<text x="130.3" y="87.7">CARDDATA9</text>
<text x="142.7" y="88.7">35</text>
<text x="142.7" y="86.9">36</text>
<text x="151" y="85.1">4</text>
<text x="151" y="86.9">5</text>
<text x="151" y="88.7">6</text>
<text x="155.1" y="84.1">GND</text>
<text x="155.1" y="85.9">GND</text>
<text x="155.1" y="87.7">RESET_L</text>
<text x="155.1" y="89.5">XLNA</text>
<text x="180.3" y="85.9">SPI_MOSI</text>
<text x="181.2" y="87.7">SPI_CLK</text>
<text x="182" y="84.1">SPI_CS</text>
<text x="184" y="89.5">GND</text>
<text x="190.7" y="88.7">48</text>
<text x="190.7" y="85.1">50</text>
<text x="190.7" y="86.9">49</text>
<text x="195.3" y="86.9">TP1</text>
<text x="201.3" y="87.7">RESET_L</text>
<text x="214.4" y="85.6" transform="rotate(-90 214.4 85.6)">USB+</text>
<text x="215.8" y="87.7">SPI_MOSI</text>
<text x="215.8" y="84.1">SPI_MISO</text>
<text x="216.2" y="85.3" transform="rotate(-90 216.2 85.3)">USB-</text>
<text x="216.8" y="89.5">SPI_CLK</text>
<text x="217.6" y="85.9">SPI_CS</text>
<text x="226.2" y="86.9">TP23</text>
<text x="226.2" y="88.7">TP22</text>
<text x="226.2" y="85.1">TP24</text>
<text x="236.9" y="84.1">A3</text>
<text x="236.9" y="85.9">A4</text>
<text x="236.9" y="87.7">A5</text>
<text x="51.4" y="93">1</text>
<text x="51.4" y="91.2">2</text>
<text x="63.9" y="90.5">7</text>
<text x="63.9" y="92.2">8</text>
<text x="68" y="91.3">RCT</text>
<text x="68" y="93">RD-</text>
<text x="80.6" y="91.2">RXGND</text>
<text x="83.5" y="93">RX-</text>
<text x="89.3" y="90.5">10</text>
<text x="89.3" y="92.2">9</text>
<text x="94.1" y="90.5">3</text>
<text x="94.1" y="92.2">4</text>
<text x="94.1" y="94">5</text>
<text x="94.1" y="95.8">6</text>
<text x="98.2" y="91.3">PVSS</text>
<text x="98.2" y="93">DP2_DM</text>
<text x="98.2" y="94.8">DP2_DP</text>
<text x="130.3" y="94.8">CARDDATA5</text>
<text x="130.3" y="93">CARDDATA6</text>
<text x="130.3" y="91.2">CARDDATA7</text>
<text x="142.7" y="95.8">31</text>
<text x="142.7" y="94">32</text>
<text x="142.7" y="92.2">33</text>
<text x="142.7" y="90.5">34</text>
<text x="150.2" y="95.8">10</text>
<text x="151" y="90.5">7</text>
<text x="151" y="92.2">8</text>
<text x="151" y="94">9</text>
<text x="155.1" y="91.3">JTAG_TMS</text>
<text x="155.1" y="93">JTAG_TCK</text>
<text x="155.1" y="94.8">JTAG_TDI</text>
<text x="181.9" y="93">P0_TX+</text>
<text x="182.1" y="94.8">P0_RX-</text>
<text x="182.3" y="91.2">P0_TX-</text>
<text x="190.7" y="95.8">44</text>
<text x="190.7" y="94">45</text>
<text x="190.7" y="92.2">46</text>
<text x="190.7" y="90.5">47</text>
<text x="195.3" y="90.5">TP2</text>
<text x="195.3" y="92.2">TP3</text>
<text x="195.3" y="94">TP4</text>
<text x="195.3" y="95.8">TP5</text>
<text x="201.3" y="91.3">JTAG_TMS</text>
<text x="201.3" y="93">JTAG_TCK</text>
<text x="201.3" y="94.8">JTAG_TDI</text>
<text x="217.5" y="94.8">P0_TX+</text>
<text x="217.8" y="93">P0_TX-</text>
<text x="226.2" y="95.8">TP19</text>
<text x="226.2" y="94">TP20</text>
<text x="226.2" y="92.2">TP21</text>
<text x="236.9" y="94.8">D0</text>
<text x="94.1" y="97.6">7</text>
<text x="94.1" y="99.4">8</text>
<text x="94.1" y="101.1">9</text>
<text x="98.2" y="96.6">AVDD</text>
<text x="98.2" y="98.4">DP3_DM</text>
<text x="98.2" y="100.1">DP3_DP</text>
<text x="98.2" y="101.9">AVDD</text>
<text x="130.3" y="101.9">CARDDATA1</text>
<text x="130.3" y="100.1">CARDDATA2</text>
<text x="130.3" y="98.4">CARDDATA3</text>
<text x="130.3" y="96.6">CARDDATA4</text>
<text x="142.7" y="101.1">28</text>
<text x="142.7" y="99.4">29</text>
<text x="142.7" y="97.6">30</text>
<text x="150.2" y="97.6">11</text>
<text x="150.2" y="99.4">12</text>
<text x="150.2" y="101.1">13</text>
<text x="155.1" y="96.6">JTAG_TDO</text>
<text x="155.1" y="98.4">GND</text>
<text x="155.1" y="100.1">LED8</text>
<text x="155.1" y="101.9">LED7</text>
<text x="175.8" y="98.4">+2VA_ETH_OUT</text>
<text x="181.8" y="96.6">P0_RX+</text>
<text x="181.9" y="101.9">P4_TX+</text>
<text x="182.3" y="100.1">P4_TX-</text>
<text x="190.7" y="97.6">43</text>
<text x="190.7" y="101.1">41</text>
<text x="190.7" y="99.4">42</text>
<text x="201.3" y="96.6">JTAG_TDO</text>
<text x="211.4" y="100.1">+2VA_ETH_OUT</text>
<text x="217.3" y="98.4">P0_RX+</text>
<text x="217.7" y="96.6">P0_RX-</text>
<text x="217.8" y="101.9">P4_TX-</text>
<text x="226.2" y="99.4">TP17</text>
<text x="226.2" y="101.1">TP16</text>
<text x="226.2" y="97.6">TP18</text>
<text x="236.9" y="96.6">D1</text>
<text x="236.9" y="98.4">D2</text>
<text x="236.9" y="100.1">D3</text>
<text x="236.9" y="101.9">D4</text>
<text x="78.5" y="103.3" transform="rotate(-90 78.5 103.3)">S-/G</text>
<text x="80.6" y="107.2">S+</text>
<text x="85.8" y="106.5">S+</text>
<text x="93.3" y="102.9">10</text>
<text x="93.3" y="104.7">11</text>
<text x="93.3" y="106.5">12</text>
<text x="98.2" y="103.7">V33</text>
<text x="98.2" y="105.5">AVDD5V</text>
<text x="98.2" y="107.3">SD_V33</text>
<text x="128" y="107.2">CONTROLOUT0</text>
<text x="130.3" y="103.7">CARDDATA0</text>
<text x="136.2" y="105.5">VDD</text>
<text x="142.7" y="106.5">25</text>
<text x="142.7" y="104.7">26</text>
<text x="142.7" y="102.9">27</text>
<text x="150.2" y="102.9">14</text>
<text x="150.2" y="104.7">15</text>
<text x="150.2" y="106.5">16</text>
<text x="155.1" y="103.7">LED6</text>
<text x="155.1" y="105.5">LED5</text>
<text x="155.1" y="107.3">LED4</text>
<text x="181.8" y="105.5">P4_RX+</text>
<text x="182.1" y="103.7">P4_RX-</text>
<text x="184" y="107.2">GND</text>
<text x="190.7" y="106.5">38</text>
<text x="190.7" y="104.7">39</text>
<text x="190.7" y="102.9">40</text>
<text x="217.5" y="103.7">P4_TX+</text>
<text x="217.6" y="107.2">P4-RX+</text>
<text x="217.7" y="105.5">P4_RX-</text>
<text x="226.2" y="106.5">TP13</text>
<text x="226.2" y="104.7">TP14</text>
<text x="226.2" y="102.9">TP15</text>
<text x="236.9" y="103.7">D5</text>
<text x="236.9" y="105.5">D6</text>
<text x="236.9" y="107.3">D7</text>
<text x="47.9" y="109">1</text>
<text x="47.9" y="110.8">2</text>
<text x="47.9" y="112.6">3</text>
<text x="78.7" y="110.8">DAT0</text>
<text x="78.7" y="109">DAT1</text>
<text x="79.3" y="108.1" transform="rotate(-90 79.3 108.1)">S-</text>
<text x="79.5" y="112.6">VSS</text>
<text x="85.8" y="113.6">P5</text>
<text x="85.8" y="111.8">P6</text>
<text x="85.8" y="110">P7</text>
<text x="85.8" y="108.2">P8</text>
<text x="150.2" y="108.2">17</text>
<text x="150.2" y="110">18</text>
<text x="150.2" y="111.8">19</text>
<text x="150.2" y="113.6">20</text>
<text x="155.1" y="109">LED3</text>
<text x="155.1" y="110.8">LED2</text>
<text x="155.1" y="112.6">LED1</text>
<text x="181.9" y="110.8">I2S_WS</text>
<text x="182.2" y="112.6">I2S_SD</text>
<text x="182.2" y="109">I2S_CK</text>
<text x="190.7" y="113.6">34</text>
<text x="190.7" y="111.8">35</text>
<text x="190.7" y="110">36</text>
<text x="190.7" y="108.2">37</text>
<text x="195.3" y="113.6">TP6</text>
<text x="207.3" y="114" transform="rotate(-90 207.3 114)">UART_RX</text>
<text x="209.1" y="114" transform="rotate(-90 209.1 114)">UART_TX</text>
<text x="210.9" y="114" transform="rotate(-90 210.9 114)">GND</text>
<text x="212.7" y="114" transform="rotate(-90 212.7 114)">+3.3VD_FLASH_IN</text>
<text x="214.4" y="114" transform="rotate(-90 214.4 114)">+3.3VD_IN</text>
<text x="216.2" y="114" transform="rotate(-90 216.2 114)">+2.5VD_OUT</text>
<text x="47.9" y="114.4">4</text>
<text x="76.1" y="119.7">CD/DAT3</text>
<text x="79.1" y="117.9">CMD</text>
<text x="79.3" y="116.1">VDD</text>
<text x="79.6" y="114.4">CLK</text>
<text x="85.8" y="118.9">P2</text>
<text x="85.8" y="117.1">P3</text>
<text x="85.8" y="115.4">P4</text>
<text x="109.5" y="117.5" transform="rotate(-90 109.5 117.5)">V18</text>
<text x="111.3" y="117.5" transform="rotate(-90 111.3 117.5)">PLL_VDD</text>
<text x="113.1" y="117.5" transform="rotate(-90 113.1 117.5)">PLL_VSS</text>
<text x="114.9" y="117.5" transform="rotate(-90 114.9 117.5)">VDDH</text>
<text x="116.7" y="117.5" transform="rotate(-90 116.7 117.5)">BUS_PWREDN</text>
<text x="118.4" y="117.5" transform="rotate(-90 118.4 117.5)">VDD</text>
<text x="120.2" y="117.5" transform="rotate(-90 120.2 117.5)">DP1_PWRUP</text>
<text x="122" y="117.5" transform="rotate(-90 122 117.5)">DP1_OVRCUR</text>
<text x="123.8" y="117.5" transform="rotate(-90 123.8 117.5)">CHIPRESET</text>
<text x="125.5" y="117.5" transform="rotate(-90 125.5 117.5)">MSINS</text>
<text x="127.3" y="117.5" transform="rotate(-90 127.3 117.5)">SDCDN</text>
<text x="129.1" y="117.5" transform="rotate(-90 129.1 117.5)">CONTROLOUT1</text>
<text x="150.2" y="115.4">21</text>
<text x="155.1" y="114.4">LED0</text>
<text x="155.1" y="116.1">GND</text>
<text x="180.9" y="114.4">I2S_MCK</text>
<text x="184" y="116.1">GND</text>
<text x="190.7" y="115.4">33</text>
<text x="201.3" y="114.4">LED0</text>
<text x="206.5" y="120" transform="rotate(-90 206.5 120)">TP7</text>
<text x="208.3" y="120" transform="rotate(-90 208.3 120)">TP8</text>
<text x="215.4" y="120" transform="rotate(-90 215.4 120)">TP9</text>
<text x="236.9" y="114.4">D8</text>
<text x="236.9" y="116.1">D9</text>
<text x="236.9" y="117.9">D10</text>
<text x="236.9" y="119.7">D11</text>
<text x="78.7" y="121.5">DAT2</text>
<text x="85.8" y="120.7">P1</text>
<text x="108.8" y="122.5" transform="rotate(-90 108.8 122.5)">13</text>
<text x="110.5" y="122.5" transform="rotate(-90 110.5 122.5)">14</text>
<text x="112.3" y="122.5" transform="rotate(-90 112.3 122.5)">15</text>
<text x="114.1" y="122.5" transform="rotate(-90 114.1 122.5)">16</text>
<text x="115.9" y="122.5" transform="rotate(-90 115.9 122.5)">17</text>
<text x="117.7" y="122.5" transform="rotate(-90 117.7 122.5)">18</text>
<text x="119.4" y="122.5" transform="rotate(-90 119.4 122.5)">19</text>
<text x="121.2" y="122.5" transform="rotate(-90 121.2 122.5)">20</text>
<text x="123" y="122.5" transform="rotate(-90 123 122.5)">21</text>
<text x="124.8" y="122.5" transform="rotate(-90 124.8 122.5)">22</text>
<text x="126.5" y="122.5" transform="rotate(-90 126.5 122.5)">23</text>
<text x="128.3" y="122.5" transform="rotate(-90 128.3 122.5)">24</text>
<text x="162.9" y="122.9" transform="rotate(-90 162.9 122.9)">UART_RX</text>
<text x="164.7" y="122.9" transform="rotate(-90 164.7 122.9)">UART_TX</text>
<text x="166.4" y="122.9" transform="rotate(-90 166.4 122.9)">GND</text>
<text x="168.2" y="122.9" transform="rotate(-90 168.2 122.9)">+2.5VD_OUT</text>
<text x="170" y="122.9" transform="rotate(-90 170 122.9)">+3.3VD_FLASH_IN</text>
<text x="171.8" y="122.9" transform="rotate(-90 171.8 122.9)">+3.3VD_IN</text>
<text x="173.5" y="122.9" transform="rotate(-90 173.5 122.9)">+3.3VD_IN</text>
<text x="175.3" y="122.9" transform="rotate(-90 175.3 122.9)">GND</text>
<text x="177.1" y="122.9" transform="rotate(-90 177.1 122.9)">GPIO24</text>
<text x="178.9" y="122.9" transform="rotate(-90 178.9 122.9)">SPDIF_OUT</text>
<text x="180.7" y="122.9" transform="rotate(-90 180.7 122.9)">I2S_MICIN</text>
<text x="210.1" y="120.8" transform="rotate(-90 210.1 120.8)">TP12</text>
<text x="211.9" y="120.8" transform="rotate(-90 211.9 120.8)">TP10</text>
<text x="213.7" y="120.8" transform="rotate(-90 213.7 120.8)">TP11</text>
<text x="236.9" y="121.5">D12</text>
<text x="236.9" y="123.3">D13</text>
<text x="236.9" y="125">GND</text>
<text x="162.1" y="127.8" transform="rotate(-90 162.1 127.8)">22</text>
<text x="163.9" y="127.8" transform="rotate(-90 163.9 127.8)">23</text>
<text x="165.7" y="127.8" transform="rotate(-90 165.7 127.8)">24</text>
<text x="167.4" y="127.8" transform="rotate(-90 167.4 127.8)">25</text>
<text x="169.2" y="127.8" transform="rotate(-90 169.2 127.8)">26</text>
<text x="171" y="127.8" transform="rotate(-90 171 127.8)">27</text>
<text x="172.8" y="127.8" transform="rotate(-90 172.8 127.8)">28</text>
<text x="174.5" y="127.8" transform="rotate(-90 174.5 127.8)">29</text>
<text x="176.3" y="127.8" transform="rotate(-90 176.3 127.8)">30</text>
<text x="178.1" y="127.8" transform="rotate(-90 178.1 127.8)">31</text>
<text x="179.9" y="127.8" transform="rotate(-90 179.9 127.8)">32</text>
<text x="236.9" y="126.8">AREF</text>
<text x="236.9" y="130.4">SCL</text>
<text x="236.9" y="128.6">SDA</text>
<text x="229.2" y="134.9">+5V$2</text>
<text x="229.8" y="133.1">MOSI</text>
<text x="230.5" y="136.7">SCK</text>
<text x="236.9" y="133.9">MOSI</text>
<text x="236.9" y="135.7">+5V</text>
<text x="236.9" y="137.5">SCK</text>
<text x="226.9" y="140.2">RESET$2</text>
<text x="228.6" y="142">GND$4</text>
<text x="229.8" y="138.5">MISO</text>
<text x="236.9" y="139.3">MISO</text>
<text x="236.9" y="141">RESET</text>
<text x="236.9" y="142.8">GND</text>
</g>
<g font-size="1.2" fill="#800000">
<text x="224.6" y="182.3">Licensed under a Creative Commons</text>
<text x="224.6" y="184">Attribution-Share-Alike Unported License.</text>
<text x="224.6" y="185.8">See creativecommons.org/licenses/by-sa/4.0/</text>
<text x="254.8" y="181.8">© 2014, Michel Stempin</text>
<text x="254.8" y="183.2">All rights reserved.</text>
</g>
<g font-size=".8" fill="#800000">
<text x="224.6" y="188.5">Reference designs are provided &quot;AS IS&quot; and &quot;WITH ALL FAULTS&quot;.</text>
<text x="224.6" y="190.3">regarding this product, including but not limited to, any implied warranties of</text>
<text x="224.6" y="189.4">Global Marine Networks disclaims all other warranties express or implied,</text>
<text x="224.6" y="191.2">merchantibility or fitness for any particular application.</text>
<text x="224.6" y="192.9">Global Marine Networks may make changes to specifications and product</text>
<text x="224.6" y="193.8">descriptions at any time, without notice.</text>
</g>
</svg>
